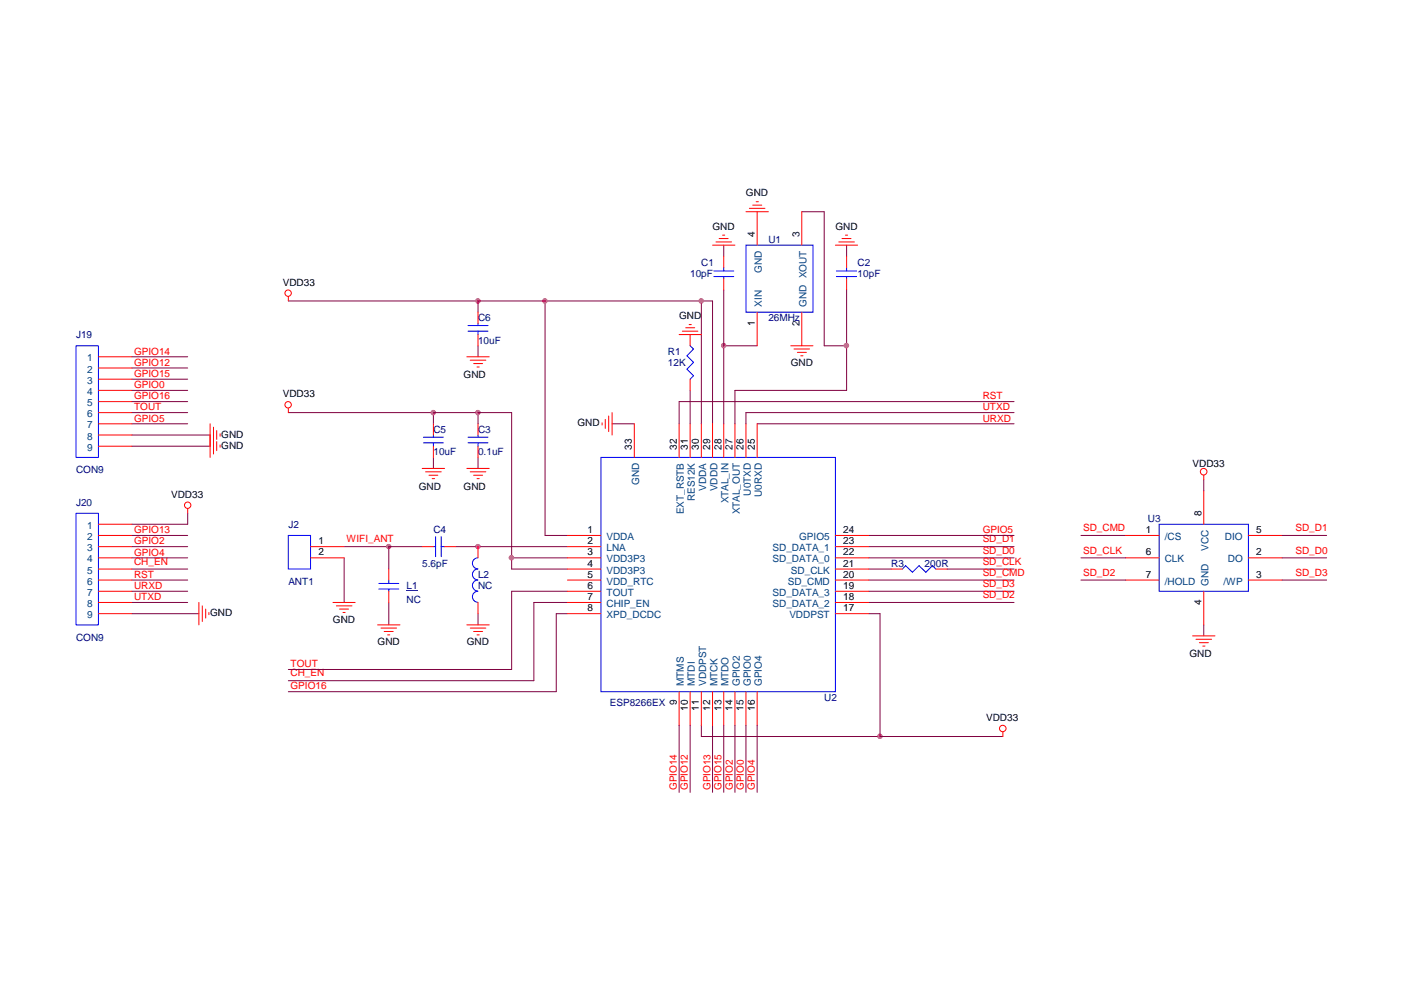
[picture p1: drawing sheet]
<svg xmlns="http://www.w3.org/2000/svg" width="297mm" height="210mm" viewBox="0 0 297 210" stroke-linecap="round" stroke-linejoin="round" font-family="sans-serif">
<g fill="none" stroke="#800040" stroke-width=".21">
<path d="M153.1 51.9v2.3M169.6 44.8h4.8v28.4h4.7M179.1 51.9v2.3M27.9 75.5h11.8M27.9 77.9h11.8M61 63.7h89.7v26M101.1 63.7v2.4M101.1 73.2v2.3M115.3 63.7v49.6h4.8M148.4 63.7v26M153.1 73.2h7.1M153.1 61.4v28.3"/>
<path d="M179.1 61.4v21.2h-23.6v7.1M27.9 87.3h11.8M27.9 82.6h11.8M27.9 89.7h11.8M27.9 85h11.8M27.9 80.2h11.8M27.9 94.4h16.5M27.9 92h16.5M61 87.3h47.2v33.1h11.9M91.7 87.3v2.4M91.7 96.8v2.3M101.1 87.3v2.4"/>
<path d="M101.1 96.8v2.3M129.5 89.7h4.7M146 82.6v7.1M160.2 89.7h54.3M214.5 85h-70.8v4.7M214.5 87.3h-56.7v2.4M27.9 118h11.8M27.9 115.7h11.8M27.9 113.3h11.8M39.7 108.6v2.3h-11.8M72.8 115.7h16.5M72.8 118v9.5"/>
<path d="M82.3 115.7v4.7M96.4 115.7h23.7M108.2 118h11.9M183.8 118h30.7M183.8 115.7h30.7M183.8 113.3h30.7M228.7 118h9.5M228.7 113.3h9.5M254.7 101.5v2.4M271.2 118h9.5M271.2 113.3h9.5M27.9 120.4h11.8"/>
<path d="M27.9 122.7h11.8M27.9 125.1h11.8M27.9 127.5h11.8M27.9 129.9h14.2M82.3 127.5v4.7M101.1 129.9v2.3M120.1 125.1h-11.9v16.6h-47.2M120.1 127.5h-7.2v16.5h-51.9M120.1 129.9h-2.4v16.5h-56.7M183.8 120.4h4.8M183.8 122.7h30.7M183.8 125.1h30.7"/>
<path d="M183.8 127.5h30.7M183.8 129.9h2.4v25.9M200.4 120.4h14.1M228.7 122.7h9.5M254.7 132.2v2.3M271.2 122.7h9.5M143.7 153.5v14.2M146 153.5v14.2M148.4 153.5v2.3h63.8M150.7 153.5v14.2M153.1 153.5v14.2M155.5 153.5v14.2"/>
<path d="M157.8 153.5v14.2M160.2 153.5v14.2"/>
</g>
<g fill="#f0f" stroke="#f0f" stroke-width=".21">
<circle cx="179.1" cy="73.1" r=".47"/>
<circle cx="153.1" cy="73.1" r=".46"/>
<circle cx="101.1" cy="115.6" r=".45"/>
<circle cx="82.2" cy="115.6" r=".45"/>
<circle cx="186.1" cy="155.8" r=".46"/>
<circle cx="101.1" cy="63.7" r=".46"/>
<circle cx="91.7" cy="87.3" r=".46"/>
<circle cx="108.2" cy="118" r=".46"/>
<circle cx="101.1" cy="87.3" r=".46"/>
<circle cx="115.3" cy="63.7" r=".46"/>
<circle cx="148.3" cy="63.7" r=".46"/>
</g>
<g fill="none" stroke="#f00" stroke-width=".21">
<path d="M150.7 51.9h4.8M151.5 51.2h3.3M152.1 50.5h2M152.9 49.8h.4M153.1 54.2v2.4M153.1 59v2.4M157.8 44.8h4.8M158.5 44.1h3.3M159.3 43.4h1.9M160 42.7h.4M160.2 44.8v7.1M169.6 44.8v7.1"/>
<path d="M176.7 51.9h4.7M177.5 51.2h3.3M178.1 50.5h1.9M178.9 49.8h.4M179.1 54.2v2.4M179.1 59v2.4M20.8 75.5h7.1M20.8 77.9h7.1M61 62.8v.9M98.8 75.5h4.7M99.5 76.2h3.3M100.2 76.9h1.9"/>
<path d="M100.9 77.7h.5M101.1 66.1v2.3M101.1 70.8v2.4M143.7 70.8h4.7M144.4 70.1h3.3M145.1 69.4h1.9M145.8 68.7h.5M146 70.8v2.4M160.2 66.1v7.1M167.3 73.2h4.7M168 73.8h3.3M168.7 74.6h1.9"/>
<path d="M169.4 75.3h.5M169.6 66.1v7.1M20.8 80.2h7.1M20.8 82.6h7.1M20.8 85h7.1M20.8 87.3h7.1M20.8 89.7h7.1M20.8 92h7.1M20.8 94.4h7.1M44.4 89.7v7.1M45.2 90.4v5.7M45.8 91.1v1.9"/>
<path d="M45.8 93.4v1.9M46.6 91.8v.5M46.6 94.2v.4M61 86.4v.9M89.3 99.1h4.8M90 99.8h3.3M91.7 89.7v2.3M91.7 94.4v2.4M98.8 99.1h4.7M99.5 99.8h3.3M101.1 89.7v2.3M101.1 94.4v2.4"/>
<path d="M127.4 89.5v.4M128.1 88.7v1.9M128.8 88v3.3M129.5 87.3v4.7M134.2 89.7v7.1M143.7 89.7v7.1M146 80.2v2.4M146 89.7v7.1M148.4 89.7v7.1M150.7 89.7v7.1M153.1 89.7v7.1M155.5 89.7v7.1"/>
<path d="M157.8 89.7v7.1M160.2 89.7v7.1M20.8 115.7h7.1M20.8 118h7.1M20.8 113.3h7.1M20.8 110.9h7.1M39.7 107.6v1M65.7 115.7h7.1M65.7 118h7.1M89.3 115.7h2.4M90.8 100.6h1.8M91.4 101.3h.5"/>
<path d="M94.1 115.7h2.3M100.2 100.6h1.9M100.9 101.3h.5M101.1 115.7v2.3M120.1 115.7h7M120.1 118h7M120.1 113.3h7M176.7 115.7h7.1M176.7 118h7.1M176.7 113.3h7.1M238.2 118h7M238.2 113.3h7"/>
<path d="M254.7 100.6v.9M254.7 103.9v7M264.1 118h7.1M264.1 113.3h7.1M20.8 127.5h7.1M20.8 122.7h7.1M20.8 120.4h7.1M20.8 125.1h7.1M20.8 129.9h7.1M42.1 127.5v4.7M42.8 128.2v3.3M43.5 128.9v1.9"/>
<path d="M44.2 129.6v.5M70.4 127.5h4.7M71.2 128.2h3.3M71.8 128.9h1.9M72.6 129.6h.4M79.9 132.2h4.7M80.6 132.9h3.3M81.3 133.6h1.9M82 134.3h.5M82.3 120.4v2.3M82.3 125.1v2.4M98.8 132.2h4.7"/>
<path d="M99.5 132.9h3.3M100.2 133.6h1.9M100.9 134.3h.5M101.1 127.5v2.4M120.1 127.5h7M120.1 122.7h7M120.1 120.4h7M120.1 125.1h7M120.1 129.9h7M176.7 127.5h7.1M176.7 122.7h7.1M176.7 120.4h7.1"/>
<path d="M176.7 125.1h7.1M176.7 129.9h7.1M188.6 120.4h2.3M198 120.4h2.4M238.2 122.7h7M252.3 134.5h4.7M253 135.3h3.3M253.7 136h2M254.5 136.7h.4M254.7 125.1v7.1M264.1 122.7h7.1M143.7 146.4v7.1"/>
<path d="M146 146.4v7.1M148.4 146.4v7.1M150.7 146.4v7.1M153.1 146.4v7.1M155.5 146.4v7.1M157.8 146.4v7.1M160.2 146.4v7.1M212.2 154.9v.9"/>
<circle cx="61" cy="62" r=".68"/>
<circle cx="61" cy="85.6" r=".68"/>
<circle cx="254.7" cy="99.8" r=".7"/>
<circle cx="39.7" cy="106.9" r=".68"/>
<circle cx="212.2" cy="154.1" r=".69"/>
</g>
<g fill="none" stroke="#00f" stroke-width=".21">
<path d="M151 57.3h4.2M151 58.5h4.2M153.1 56.6v.7M153.1 58.5v.5M157.8 51.9h14.2v14.2h-14.2zM177 57.3h4.2M177 58.5h4.2M179.1 56.6v.7M179.1 58.5v.5M16.1 73.2h4.7v23.6h-4.7zM99 70.1h4.3M99 68.9h4.3"/>
<path d="M101.1 68.4v.5M101.1 70.1v.7M146 73.2l.7 .6-1.4 1.5 1.4 1.4-1.4 1.4 1.4 1.4-.7 .7M89.6 93.7h4.2M89.6 92.5h4.2M91.7 92v.5M91.7 93.7v.7M99 93.7h4.3M99 92.5h4.3M101.1 92v.5M101.1 93.7v.7M127.1 96.8h49.6v49.6h-49.6z"/>
<path d="M16.1 108.6h4.7v23.6h-4.7zM61 113.3h4.7v7.1h-4.7zM91.7 115.7h.5M92.2 113.6v4.2M93.3 115.7h.8M93.3 113.6v4.2M101.1 118a1.16 1.16 0 0 0-1.2 1.2 1.16 1.16 0 0 0 1.2 1.2M245.2 110.9h18.9v14.2h-18.9zM80.1 123.5h4.3M80.1 124.6h4.3M82.3 122.7v.8M82.3 124.6v.5"/>
<path d="M101.1 122.7a1.19 1.19 0 0 0-1.2 1.2 1.19 1.19 0 0 0 1.2 1.2 1.16 1.16 0 0 0-1.2 1.2 1.16 1.16 0 0 0 1.2 1.1M101.1 120.4a1.14 1.14 0 0 0-1.2 1.2 1.14 1.14 0 0 0 1.2 1.1M190.9 120.4l.7-.7 1.4 1.4 1.4-1.4 1.5 1.4 1.4-1.4 .7 .7"/>
</g>
<path d="M86 125h2.4" fill="none" stroke="#000080" stroke-width=".21"/>
<g font-size="2.1">
<text x="157.8" y="41.5">GND</text>
<text x="150.7" y="48.7">GND</text>
<text x="159.7" y="50.2" transform="rotate(-90 159.7 50.2)">4</text>
<text x="169.1" y="50.2" transform="rotate(-90 169.1 50.2)">3</text>
<text x="176.7" y="48.7">GND</text>
<text x="59.8" y="60.5">VDD33</text>
<text x="143.7" y="67.5">GND</text>
<text x="159.7" y="68.9" transform="rotate(-90 159.7 68.9)">1</text>
<text x="169.1" y="68.9" transform="rotate(-90 169.1 68.9)">2</text>
<text x="167.3" y="77.4">GND</text>
<text x="98.1" y="80.1">GND</text>
<text x="59.8" y="84.1">VDD33</text>
<text x="46.8" y="94.9">GND</text>
<text x="46.8" y="92.6">GND</text>
<text x="122.2" y="90.2">GND</text>
<text x="133.7" y="95.1" transform="rotate(-90 133.7 95.1)">33</text>
<text x="143.2" y="95.1" transform="rotate(-90 143.2 95.1)">32</text>
<text x="145.5" y="95.1" transform="rotate(-90 145.5 95.1)">31</text>
<text x="147.9" y="95.1" transform="rotate(-90 147.9 95.1)">30</text>
<text x="150.2" y="95.1" transform="rotate(-90 150.2 95.1)">29</text>
<text x="152.6" y="95.1" transform="rotate(-90 152.6 95.1)">28</text>
<text x="155" y="95.1" transform="rotate(-90 155 95.1)">27</text>
<text x="157.3" y="95.1" transform="rotate(-90 157.3 95.1)">26</text>
<text x="159.7" y="95.1" transform="rotate(-90 159.7 95.1)">25</text>
<text x="252.3" y="98.7">VDD33</text>
<text x="36.2" y="105.3">VDD33</text>
<text x="88.6" y="103.7">GND</text>
<text x="98.1" y="103.7">GND</text>
<text x="124.3" y="112.8">1</text>
<text x="178.4" y="112.8">24</text>
<text x="242.4" y="112.8">1</text>
<text x="254.2" y="109.3" transform="rotate(-90 254.2 109.3)">8</text>
<text x="265.8" y="112.8">5</text>
<text x="67.4" y="115.2">1</text>
<text x="67.4" y="117.5">2</text>
<text x="124.3" y="115.2">2</text>
<text x="124.3" y="117.5">3</text>
<text x="124.3" y="119.9">4</text>
<text x="178.4" y="119.9">21</text>
<text x="178.4" y="117.5">22</text>
<text x="178.4" y="115.2">23</text>
<text x="242.4" y="117.5">6</text>
<text x="265.8" y="117.5">2</text>
<text x="124.3" y="122.2">5</text>
<text x="124.3" y="124.6">6</text>
<text x="178.4" y="124.6">19</text>
<text x="178.4" y="122.2">20</text>
<text x="242.4" y="122.2">7</text>
<text x="265.8" y="122.2">3</text>
<text x="44.4" y="130.4">GND</text>
<text x="70.4" y="131.8">GND</text>
<text x="124.3" y="127">7</text>
<text x="124.3" y="129.3">8</text>
<text x="178.4" y="129.3">17</text>
<text x="178.4" y="127">18</text>
<text x="254.2" y="127.9" transform="rotate(-90 254.2 127.9)">4</text>
<text x="79.9" y="136.5">GND</text>
<text x="98.8" y="136.5">GND</text>
<text x="251.6" y="139.1">GND</text>
<text x="143.2" y="149.2" transform="rotate(-90 143.2 149.2)">9</text>
<text x="145.5" y="150.4" transform="rotate(-90 145.5 150.4)">10</text>
<text x="147.9" y="150.4" transform="rotate(-90 147.9 150.4)">11</text>
<text x="150.2" y="150.4" transform="rotate(-90 150.2 150.4)">12</text>
<text x="152.6" y="150.4" transform="rotate(-90 152.6 150.4)">13</text>
<text x="155" y="150.4" transform="rotate(-90 155 150.4)">14</text>
<text x="157.3" y="150.4" transform="rotate(-90 157.3 150.4)">15</text>
<text x="159.7" y="150.4" transform="rotate(-90 159.7 150.4)">16</text>
<text x="208.6" y="152.6">VDD33</text>
</g>
<g font-size="2.1" fill="#000080">
<text x="162.6" y="51.5">U1</text>
<text x="146" y="58.6">10pF</text>
<text x="148.4" y="56.2">C1</text>
<text x="181.4" y="56.2">C2</text>
<text x="181.4" y="58.6">10pF</text>
<text x="16.1" y="71.6">J19</text>
<text x="101.1" y="68">C6</text>
<text x="162.6" y="68">26MHz</text>
<text x="101.1" y="72.7">10uF</text>
<text x="141.3" y="75.1">R1</text>
<text x="141.3" y="77.4">12K</text>
<text x="91.7" y="91.6">C5</text>
<text x="101.1" y="91.6">C3</text>
<text x="16.1" y="100.1">CON9</text>
<text x="91.7" y="96.4">10uF</text>
<text x="101.1" y="96.4">0.1uF</text>
<text x="16.1" y="107">J20</text>
<text x="61" y="111.7">J2</text>
<text x="91.7" y="112.9">C4</text>
<text x="242.9" y="110.5">U3</text>
<text x="89.3" y="120">5.6pF</text>
<text x="188.6" y="120">R3</text>
<text x="195.6" y="120">200R</text>
<text x="61" y="123.8">ANT1</text>
<text x="86" y="124.7">L1</text>
<text x="101.1" y="122.4">L2</text>
<text x="101.1" y="124.7">NC</text>
<text x="86" y="127.5">NC</text>
<text x="16.1" y="135.6">CON9</text>
<text x="129" y="149.3">ESP8266EX</text>
<text x="174.4" y="148.3">U2</text>
</g>
<g font-size="2.1" fill="#004080">
<text x="161.2" y="57.8" transform="rotate(-90 161.2 57.8)">GND</text>
<text x="161.2" y="64.9" transform="rotate(-90 161.2 64.9)">XIN</text>
<text x="170.6" y="64.9" transform="rotate(-90 170.6 64.9)">GND XOUT</text>
<text x="18.5" y="76.5">1</text>
<text x="18.5" y="78.8">2</text>
<text x="18.5" y="81.2">3</text>
<text x="18.5" y="83.6">4</text>
<text x="18.5" y="86">5</text>
<text x="18.5" y="88.3">6</text>
<text x="18.5" y="90.6">7</text>
<text x="18.5" y="93">8</text>
<text x="18.5" y="95.4">9</text>
<text x="135.2" y="102.7" transform="rotate(-90 135.2 102.7)">GND</text>
<text x="147" y="106.1" transform="rotate(-90 147 106.1)">RES12K</text>
<text x="149.4" y="103.8" transform="rotate(-90 149.4 103.8)">VDDA</text>
<text x="151.8" y="103.9" transform="rotate(-90 151.8 103.9)">VDDD</text>
<text x="154.1" y="106.5" transform="rotate(-90 154.1 106.5)">XTAL_IN</text>
<text x="158.8" y="104.9" transform="rotate(-90 158.8 104.9)">U0TXD</text>
<text x="161.2" y="105.1" transform="rotate(-90 161.2 105.1)">U0RXD</text>
<text x="18.5" y="111.9">1</text>
<text x="144.7" y="108.8" transform="rotate(-90 144.7 108.8)">EXT_RSTB</text>
<text x="156.5" y="108.9" transform="rotate(-90 156.5 108.9)">XTAL_OUT</text>
<text x="18.5" y="114.3">2</text>
<text x="18.5" y="116.6">3</text>
<text x="18.5" y="119">4</text>
<text x="128.3" y="114.3">VDDA</text>
<text x="128.3" y="116.6">LNA</text>
<text x="128.3" y="119">VDD3P3</text>
<text x="163.4" y="119">SD_DATA_0</text>
<text x="163.4" y="116.6">SD_DATA_1</text>
<text x="169.1" y="114.3">GPIO5</text>
<text x="246.4" y="114.3">/CS</text>
<text x="246.4" y="119">CLK</text>
<text x="255.7" y="116.6" transform="rotate(-90 255.7 116.6)">VCC</text>
<text x="259.2" y="114.3">DIO</text>
<text x="259.8" y="119">DO</text>
<text x="18.5" y="121.4">5</text>
<text x="18.5" y="123.7">6</text>
<text x="128.3" y="121.4">VDD3P3</text>
<text x="128.3" y="123.7">VDD_RTC</text>
<text x="166.7" y="123.7">SD_CMD</text>
<text x="167.3" y="121.4">SD_CLK</text>
<text x="246.4" y="123.7">/HOLD</text>
<text x="255.7" y="123.9" transform="rotate(-90 255.7 123.9)">GND</text>
<text x="258.8" y="123.7">/WP</text>
<text x="18.5" y="126.1">7</text>
<text x="18.5" y="128.5">8</text>
<text x="18.5" y="130.8">9</text>
<text x="128.3" y="126.1">TOUT</text>
<text x="128.3" y="128.5">CHIP_EN</text>
<text x="128.3" y="130.8">XPD_DCDC</text>
<text x="163.4" y="128.5">SD_DATA_2</text>
<text x="163.4" y="126.1">SD_DATA_3</text>
<text x="167" y="130.8">VDDPST</text>
<text x="144.7" y="145.2" transform="rotate(-90 144.7 145.2)">MTMS</text>
<text x="147" y="145.2" transform="rotate(-90 147 145.2)">MTDI</text>
<text x="149.4" y="145.2" transform="rotate(-90 149.4 145.2)">VDDPST</text>
<text x="151.8" y="145.2" transform="rotate(-90 151.8 145.2)">MTCK</text>
<text x="154.1" y="145.2" transform="rotate(-90 154.1 145.2)">MTDO</text>
<text x="156.5" y="145.2" transform="rotate(-90 156.5 145.2)">GPIO2</text>
<text x="158.8" y="145.2" transform="rotate(-90 158.8 145.2)">GPIO0</text>
<text x="161.2" y="145.2" transform="rotate(-90 161.2 145.2)">GPIO4</text>
</g>
<g font-size="2.1" fill="#f00">
<text x="28.4" y="75">GPIO14</text>
<text x="28.4" y="77.4">GPIO12</text>
<text x="28.4" y="79.8">GPIO15</text>
<text x="28.4" y="82.1">GPIO0</text>
<text x="28.4" y="84.5">GPIO16</text>
<text x="28.4" y="86.8">TOUT</text>
<text x="28.4" y="89.2">GPIO5</text>
<text x="207.9" y="84.5">RST</text>
<text x="207.9" y="86.8">UTXD</text>
<text x="207.9" y="89.2">URXD</text>
<text x="28.4" y="112.8">GPIO13</text>
<text x="207.9" y="112.8">GPIO5</text>
<text x="229.2" y="112.4">SD_CMD</text>
<text x="274.1" y="112.4">SD_D1</text>
<text x="28.4" y="115.2">GPIO2</text>
<text x="28.4" y="117.6">GPIO4</text>
<text x="28.4" y="119.5">CH_EN</text>
<text x="73.3" y="114.8">WIFI_ANT</text>
<text x="207.9" y="114.8">SD_D1</text>
<text x="207.9" y="117.2">SD_D0</text>
<text x="207.9" y="119.5">SD_CLK</text>
<text x="229.2" y="117.2">SD_CLK</text>
<text x="274.1" y="117.2">SD_D0</text>
<text x="28.4" y="122.3">RST</text>
<text x="28.4" y="124.6">URXD</text>
<text x="207.9" y="121.8">SD_CMD</text>
<text x="207.9" y="124.2">SD_D3</text>
<text x="229.2" y="121.8">SD_D2</text>
<text x="274.1" y="121.8">SD_D3</text>
<text x="28.4" y="127">UTXD</text>
<text x="207.9" y="126.6">SD_D2</text>
<text x="61.5" y="143.1">CH_EN</text>
<text x="61.5" y="141.2">TOUT</text>
<text x="61.5" y="145.9">GPIO16</text>
<text x="143.2" y="167.2" transform="rotate(-90 143.2 167.2)">GPIO14</text>
<text x="145.5" y="167.2" transform="rotate(-90 145.5 167.2)">GPIO12</text>
<text x="150.3" y="167.2" transform="rotate(-90 150.3 167.2)">GPIO13</text>
<text x="152.7" y="167.2" transform="rotate(-90 152.7 167.2)">GPIO15</text>
<text x="155" y="167.2" transform="rotate(-90 155 167.2)">GPIO2</text>
<text x="157.4" y="167.2" transform="rotate(-90 157.4 167.2)">GPIO0</text>
<text x="159.7" y="167.2" transform="rotate(-90 159.7 167.2)">GPIO4</text>
</g>
</svg>
